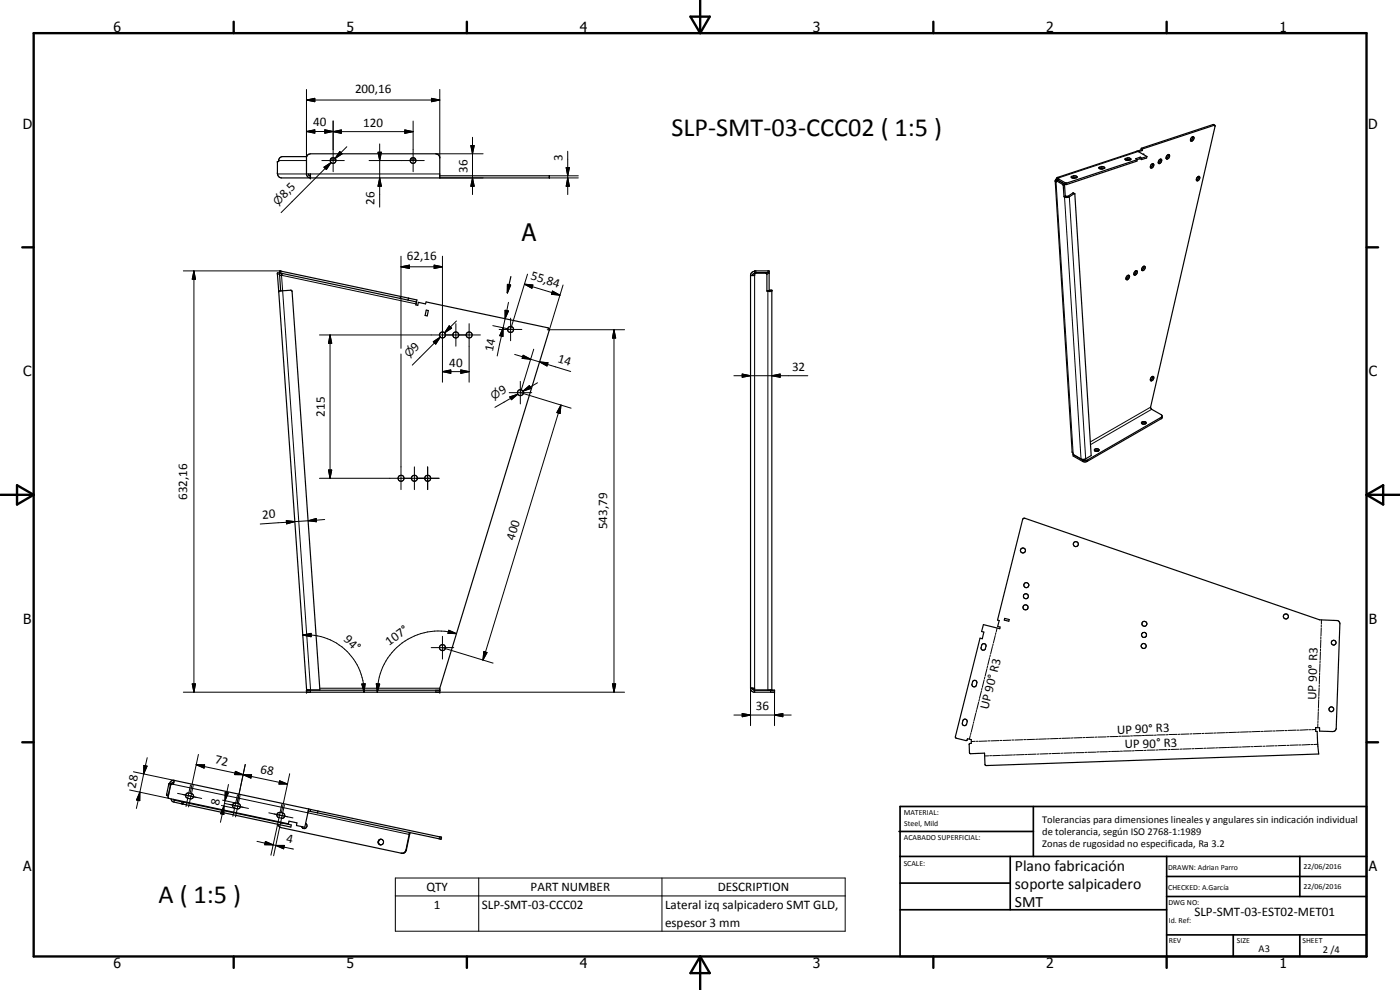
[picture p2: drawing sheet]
<svg xmlns="http://www.w3.org/2000/svg" width="420mm" height="297mm" viewBox="0 0 420 297" stroke-linecap="round" stroke-linejoin="round" font-family="sans-serif">
<g fill="none" stroke="#000" stroke-width=".35">
<path d="M364.6 37.6l-21.8 7.1M364.6 37.6l-.5-.3-21.6 7.2M364.6 37.6v.3l-19.3 84.3 .3 .6 3 1.7 .2 .8-22.7 13.2-1.2-.1-2.8-1.6v-.4M83.3 52.2h.1M83.3 52.2l.5 .9 .7 .3h80.4v-.7h-32.9M92 52.2h1.2v1.2l-.8-.3-.4-.6v-5.4l.4-.7 .8-.3h37.6a1.27 1.27 0 0 1 1.2 1v6.3M92 47l-7.7 .1a1.14 1.14 0 0 0-.7 1.4h-.3v3.7M92.6 52.2l.2 .5h.4M99.2 47.8h1.5M123.2 47.8h1.5M123.2 47.8a.85 .85 0 0 0 .8 1.2 .85 .85 0 0 0 .7-1.2M123.2 47.8l.3-.4 .5-.1 .7 .5"/>
<path d="M316.7 54.2l.2 .5 .1-.4M316.7 54.3l5.1 81.4 .3 .7M316.9 53.8l.4 .2M316.9 53.8l-.2 .4M317 54.3l2.1 1.3 .2 3.4M317.3 53.3h.5l-.3 .2M317.3 54l-.1 .1M317.3 53.3l-.4 .5M317.4 54h.1M317.4 53.8l-.1 .2M317.5 53.5v.6M317.5 54.1l1.9 1.1 .3 3.6"/>
<path d="M317.5 54.1l-.5 .2M319.3 59a1.51 1.51 0 0 0 1.6 .1l1.5-1 .2 .1 4.9 78.5-1.8 1.1h-.9l-2.7-1.4M319.7 58.8l-.4 .2M321.6 53l.1-.1a1.07 1.07 0 0 1 1.5 .3v.1a1.29 1.29 0 0 1-1.7-.2zM321.7 53.3l.5-.1 .8 .1M322.5 58.1l-.5-.2-1.5 1-.8-.1M329.8 50.2a1.29 1.29 0 0 1 1.7 .1 1.26 1.26 0 0 1-1.7 .1zM330 50.6l.5-.2 .8 .2M337.6 47.7a1.34 1.34 0 0 1 1.8 .1 1.07 1.07 0 0 1-1.8-.1zM337.8 48l.6-.2 .8 .2M341.3 47.9l-.1 .4-21.1 7.1h-.4l-2.2-1.3M341.3 47.9l-21.1 7h-.5l-2.2-1.4"/>
<path d="M342.1 47.6l.5 .3M342.1 47.6l-.8 .3M342.2 47.2l-1.4 .4 .5 .3M342.2 47.2l.5 .3M342.2 47.2l-.1 .4M342.4 45l.4 .2M342.4 45l-1.2 .4M342.5 44.5l.3 .2M342.5 44.5l-.1 .5M342.7 47.5l-.1 .4M342.8 45.2l-1.1 .3M342.8 44.7v.5"/>
<path d="M343.1 46.3l.2-.1-.1 .2M344.2 46.9l-.1 .5-1.5 .5M344.2 46.9l-1.5 .6M344.2 46.9l-3-1.5-23.9 7.9M345.5 49.4a.41 .41 0 0 1 .6-.3 .41 .41 0 0 1 .1 .6l-.6 .7a.56 .56 0 0 1-.4-.5 .56 .56 0 0 1 .3-.5zM345.9 49.1l-.2 .9-.4 .2M348.3 47.8l-.2 .6-.5 .5M348.3 47.8a.98 .98 0 0 0-.7 1.1M348.3 47.8h.1a.76 .76 0 0 1 .1 .8 .76 .76 0 0 1-.8 .4l-.1-.1M350.2 46.7a.44 .44 0 0 1 .6-.3 .44 .44 0 0 1 .2 .6l-.3 .5-.6 .2-.1-.5zM350.6 46.4l-.1 .7-.5 .4M358 41l-.7 .7v.5"/>
<path d="M358 41a.66 .66 0 0 1 .2 .9 .66 .66 0 0 1-.9 .3M358 41l-.2 .7-.5 .5M359.4 53a.45 .45 0 0 1 .7 .1 .45 .45 0 0 1-.2 .7 .47 .47 0 0 1-.4 .5 .47 .47 0 0 1-.5-.4zM359.7 52.9l-.1 .7-.5 .5M343.3 79.9l-.1 .7-.6 .4M343.3 79.9l-.5 .4-.2 .7M343.3 79.9h.3a.77 .77 0 0 1-.1 .9 .77 .77 0 0 1-.9 .2M83.6 87.3l3.7-.2 .4 .4 8.3 119.5-3.9 .1M83.6 87.3l8.4 119.8M83.9 81.8l.2-.5 36.1 7.6M83.9 81.8v.1M83.9 81.8l.3 5.5"/>
<path d="M83.9 81.8l-.6 .1 .3 5.4M83.9 81.9l36.2 7.6M84.6 82l-.1 .6-.6 .1M120.1 89.5l4.9 1.1M120.2 88.9l4.9 1.1-.1 .6M120.2 88.9l-.1 .6M122.6 89.5l-.1 .5M125 90.6l-.2 .9 .6 .1 .1-.9 2.2 .5 .2-.6 36.5 7.7 .5 .7-32.9 107.5v1.2h-40v-.6M127.9 93l.7 .2-.4 1.6-.6-.1zM152.3 85.3l.9 .2-.9 2.4zM153.3 83l-1 4.9M225.2 82.6l1.3 .1"/>
<path d="M225.2 82.6h.1M225.2 82.6v123.9M225.4 82.6l1.1 .1M225.8 82.6l.3-.5 .4-.1 .1-.7h4.2v6M226.5 81.4l-1 .5-.3 .7M226.5 82v.7M226.6 81.9h4.2M226.6 81.9l-.1 .2M226.7 81.9h-.2M229.8 81.8l.3 .3M229.9 81.9l-3.3 .1M230.1 82l.1 5.3h1.4"/>
<path d="M230.2 87.3l1.4-.2v119.9l-.7 .1M338.6 82.6l-.6 .6-.1 .5M338.6 82.6h.3a.82 .82 0 0 1-.1 .9 .82 .82 0 0 1-.8 .3l-.1-.1M338.6 82.6l-.1 .7-.6 .4M340.7 81.4l.4-.2a.78 .78 0 0 1 .1 .9 .78 .78 0 0 1-.9 .4v-.7zM340.9 81.2l-.1 .7-.5 .5M345.6 113.1l.5-.2a.76 .76 0 0 1 0 .9 .76 .76 0 0 1-.8 .4v-.7zM345.9 112.9l-.2 .9-.4 .3M322.1 136.4h.1M328.5 135.3l.5 .1 .7-.1M328.5 135.3a.7 .7 0 0 1 .4-.7 .7 .7 0 0 1 .7 .1l.2 .3-.1 .3M328.5 135.3l.5-.3 .7 .3"/>
<path d="M342.6 126.7a.78 .78 0 0 1 1.3 .3 .78 .78 0 0 1-1.3-.3zM342.7 127.1l.4-.2 .8 .2M348.8 124.9l-22.5 13.1h-1.4l-2.8-1.6M307.1 155.6l.4-.1 88.5 30.5 5.4 .2 .4 .2 .3 .8-1.1 31.5-.4 .6-.6 .2-4-.1v-1l-1.2-.1 .1 1.2h.4l.5 6.7-99.9 3.5-.3-.3-.1-3.4-4.5 .1-.1-2.8 .6-.2v-1.2l-1.1-.2-.2 .4-.3 .1-2.9-.7-.3-.4 7.4-29.6 .7 .1 .5-1.9-.7-.2 .5-2.1 4.9 1.2 .1-.5-.7-.1 .5-1.8-.5-.1zM294.8 193.3a.68 .68 0 0 1 .7-.1 .68 .68 0 0 1 .4 .6l-.2 1a.67 .67 0 0 1-.9 .3 .67 .67 0 0 1-.3-.8zM301.5 185.5l1.4 .4-.1 .5-1.4-.3zM92 207.1h40M93.2 207v.1M225.2 206.5h1.3v1.2M225.2 206.5l.3 .8 .7 .4h6.2v-.6h-6.1l-.5-.6M225.2 206.4l.2 .1M225.5 206.5h.2"/>
<path d="M289.2 215.9a.67 .67 0 0 1 .7 0 .67 .67 0 0 1 .4 .7l-.2 .6a.65 .65 0 0 1-.8 .5 .65 .65 0 0 1-.5-.8zM292 204.3a.66 .66 0 0 1 .8-.1 .66 .66 0 0 1 .3 .7l-.1 .7a.7 .7 0 0 1-.7 .5 .7 .7 0 0 1-.6-.7zM51.2 235.5l-.8 3.6 .3 .5 35.9 7.6 .1-.8 2.4 .5-.1 .8 2.5 .5 1.2-5.5M51.3 235.5l-.7 3M51.3 235.5l.1-.3-.6-.1-.2 .2-.6 3.1v.3l.5 .1M51.3 235.2l-.1 .3M51.3 235.2h.1M51.3 239.7l.5 .8 3.1 .8M52 239.8l2.9 .9 32.5 6.8-.1 .7-32.4-6.9M52.1 234.7l-.5 .2-.1 .3M52.3 234.1l-.8 .1-.6 .9M52.3 234.1l-.3 1.2-.7-.1"/>
<path d="M52.3 234.1l40.4 8.6M55.9 238.2l.2-.2a1.41 1.41 0 0 1 2 1.1l-.6 .5-1.2-.1a.83 .83 0 0 1-.4-1.3zM54.9 241.3h.1M70 241.2l.6-.3 .9 .2a.82 .82 0 0 1 .7 1 .82 .82 0 0 1-1 .6l-.8-.2a.79 .79 0 0 1-.4-1.3zM83.3 244l.6-.2 1 .1a.81 .81 0 0 1 .5 1 .81 .81 0 0 1-.9 .6l-.8-.2a.8 .8 0 0 1-.4-1.3zM83.5 247.3l.6 1 36.3 7.7M84.3 246.7l.4 .3M90.6 248l.4 .5M91.7 247a.84 .84 0 0 1 .1 1.4 .84 .84 0 0 1-1.3-.4M92.5 243.3l.6 .2M92.7 242.7l2.7 .6M93.1 243.5l2.2 .4"/>
<path d="M93.2 242.9l-.1 .6M95.4 243.3l-.1 .6M95.4 243.3l36.8 7.8 .3 .1-.1 .6-37.1-7.9M114.1 251.9l-.4 .4-.1 .4 .2 .6M114.2 251.8a.84 .84 0 0 1 .9 1 .84 .84 0 0 1-1.2 .6M114.5 251.8a.84 .84 0 0 0-1 .7 .84 .84 0 0 0 .7 1M122.8 249.7l-1 5.4-.6 .8-.8 .1M123 249.8l-1 5.3-.5 .7-.4 .2h-.7"/>
<circle cx="100" cy="48.2" r=".85"/>
<circle cx="153.2" cy="98.8" r=".91"/>
<circle cx="132.8" cy="100.5" r=".91"/>
<circle cx="136.8" cy="100.5" r=".9"/>
<circle cx="140.8" cy="100.5" r=".91"/>
<circle cx="156.2" cy="117.8" r=".9"/>
<circle cx="120.4" cy="143.5" r=".91"/>
<circle cx="124.4" cy="143.5" r=".89"/>
<circle cx="128.3" cy="143.5" r=".89"/>
<circle cx="307" cy="165.2" r=".75"/>
<circle cx="307.9" cy="178.9" r=".76"/>
<circle cx="308" cy="175.6" r=".75"/>
<circle cx="322.9" cy="163.2" r=".75"/>
<circle cx="132.8" cy="194.3" r=".9"/>
<circle cx="307.8" cy="182.2" r=".75"/>
<circle cx="343.2" cy="193.8" r=".76"/>
<circle cx="343.3" cy="190.5" r=".76"/>
<circle cx="343.4" cy="187.2" r=".74"/>
<circle cx="385.9" cy="185" r=".76"/>
<circle cx="400.2" cy="192.8" r=".71"/>
<circle cx="399.5" cy="212.8" r=".72"/>
</g>
<g fill="none" stroke="#000" stroke-width=".3">
<path d="M92 30l2.5-.5v1zM92 39.5l2.5-.6v1.1zM92 39.5h32M92 30h40M92 26.8v20.6M97.5 38.9l2.5 .6-2.5 .5zM100 39.5l2.4-.5v1zM100 36.3v15.2M121.5 39l2.5 .5-2.5 .5zM124 36.3v15.2M129.5 29.5l2.5 .5-2.5 .5zM132 26.8v20.6"/>
<path d="M364 37.4l.4 .2M83.3 52.2h8.7M83.6 48.2h8.4M93.2 52.2h38.8M96.6 48.2h6.7M97.2 50.2l2.1-1.4-1.4 2.1zM99.3 48.8l-1.7 1.7M99.3 48.8l-14.9 15M102 45.5l.7 .6-2.1 1.4zM104.1 44l-3.5 3.5M110.8 48.2h16.5M113.4 45.7h1.1l-.6 2.5z"/>
<path d="M113.9 53.4l.6 2.5h-1.1zM113.9 43.2v18.9M130.8 46.1h14.2M132 53.4h13M141.3 43.7h1l-.5 2.4zM141.8 53.4l.5 2.5h-1zM141.8 41.2v17.2M169.9 50.3h1l-.5 2.4zM170.4 53.4l.5 2.5h-1zM170.4 45.4v13M173.6 52.7h-8.8v.7h8.8M316.9 54.7l5.2 81.3"/>
<path d="M317.4 54l-.1 .1M317.6 53.6l-.1 .5-.4 .2M319.2 55.1l-.4 .2M319.5 55.5l-.4 .2M319.7 54.9l-.1 .4M319.9 58.8l-.4 .3 4.9 78.6M320.2 54.9l-.1 .5M320.6 58.8l.3 .3 4.9 78.6M321.7 52.9l-.1 .4M322 57.9l.4 .2M322.1 52.7v.5M330 50.2l-.1 .3"/>
<path d="M330.4 50v.5M337.8 47.5v.4M338.3 47.4l-.1 .5M341.6 45.5l-23.8 7.8M120.3 76.9v27.6M130.3 79.5l2.5 .6-2.5 .5zM132.8 76.9v37.8M55 81.3h29M58.2 81.3l.5 2.5h-1zM58.2 81.3v126.4M83.9 82.3h-.6M84.4 81.4l-.1 .6"/>
<path d="M120.3 80.1l2.6-.6v1.1zM120.3 80.1h12.5M124.9 91.2l-40.4-8.6 8.7 124.4M134.8 97.7l.7 .8-2.1 1.4zM136.8 97.1v6.8M137 96.3l-3.6 3.6M140.8 97.1v17.6M147.9 97.7l4.9 1M149.8 98.8h6.8M151 98.4l-.1 2.5-.9-.2zM151 98.4l-1.8 8.4M151.6 93.1l1 .2-1 2.3z"/>
<path d="M151.6 95.6l-.6 2.8M152.6 90.7l-1 4.9M153.2 95.5v6.7M157.4 85.3l2.5 .2-.3 1zM157.4 85.3l10.7 3.3M158.3 82.3l-5 16.3M164.2 98.9h23.2M165.8 87.3l2.3 1.3-2.6-.3zM169 85.5l-4.2 13.6M184.3 98.9l.5 2.5h-1zM184.3 98.9v108.8M226.5 82v.3"/>
<path d="M226.5 82.7v123.8M226.9 81.3v.6M229.8 81.8v.1M230.5 81.3v.5M230.5 87.3v119.8M231 87.1h.6M231 87.2h.6M95.9 100.5h48.3M99 100.5l.6 2.5h-1zM99 100.5v43M120.3 106.2v40.7M130 102.5l2.2-1.4-1.4 2.2z"/>
<path d="M132.2 101.1l-8.5 8.5M132.8 111.5l2.5-.5v1zM132.8 111.5h8M138.3 111l2.5 .5-2.5 .5zM152.8 117.8h6.8M153 119.1l2.4-.8-1.9 1.6zM154.5 106.3l4.7 1.5M155.4 118.3l-2.2 1.2M155.4 118.3l-6.9 3.9M156.2 114.4v6.8M156.5 117.9l14.9 4.6M156.6 116.5l-.3 1"/>
<path d="M157 117.3l1.9-1.6 .5 .8zM157 106.6l2.2 1.2-2.5-.3zM159.2 107.8l2.7 .8M160.2 104.8l-3.6 11.6M161.3 114.9l-4.3 2.4M161.9 108.6l2.6 .2-.3 1zM161.9 108.6l9.4 2.9M220.2 112.7h22.2M222.7 112.2l2.5 .5-2.5 .5zM231.6 112.7l2.5-.5v1zM168.3 121.5l-.2 2.6-1-.3zM168.3 121.5l-23.4 76.5"/>
<path d="M324.9 138v.4M326.3 138v.4M345.3 122.2l-18.1 10.4M345.6 122.8l-18.3 10.6M348.5 125.2v.4M85.9 156.2l2.6 .3-2.5 .7zM88.5 156.5l-10.4 .7M92.5 156.3l2.4-.7 .1 .9zM92.5 156.3l-4 .2M95.9 143.5h35.9M97.4 155.9l-4.9 .4M98.6 141h1l-.6 2.5z"/>
<path d="M124.4 140.1v6.8M128.3 140.1v6.8M90.8 190.5l2.6-.5v1.1zM90.8 190.5a17.1 17.1 0 0 1 18.5 17.2M129.4 194.3h6.8M132.8 190.9v6.8M133.1 194.4l14.9 4.6M134.7 189.1l2.3 1-2.6-.1zM137 190.1a18.4 18.4 0 0 0-23.8 17.6M145.2 195.5l1 .3-1.3 2.2zM296.4 199.8l-.2 .6M297 197.3l-.6 2.3"/>
<path d="M297.2 196.5l-.1 .5M297.8 194l-.5 2.2M298.1 193.2l-.2 .5M298.7 190.7l-.6 2.2M298.9 189.8l-.2 .6M299.2 188.4l-.2 1.1M396.1 199.2v2.3M396.2 198.3l-.1 .6M396.3 195.6l-.1 2.4M396.3 194.7v.6M396.4 192l-.1 2.4M396.4 191.1v.6"/>
<path d="M396.5 188.4l-.1 2.4M396.5 187.5v.6M396.6 186v1.2M57.7 205.2h1l-.5 2.5zM93.2 207.1v.6h-38.2M96 206.5h36M108.6 205.2l1-.1-.3 2.6zM112.9 205.1l1 .1-.7 2.5zM130.8 207.1v.6h56.6M183.8 205.2h1l-.5 2.5zM220.2 214.5h17.2M222.7 214.1l2.5 .4-2.5 .6z"/>
<path d="M225.2 206.4v11.3M231.3 207.1v.6M232.4 214.5l2.5-.4v1zM232.4 207.7v10M291.4 219.8l-.1 .6M292 217.3l-.5 2.3M292.3 216.5l-.2 .5M292.9 214l-.6 2.2M293.1 213.1l-.2 .6M293.7 210.7l-.6 2.2M293.9 209.8l-.1 .6M294.5 207.3l-.5 2.2"/>
<path d="M294.7 206.5l-.1 .6M295.3 204l-.5 2.2M295.6 203.2l-.2 .5M296.2 200.7l-.6 2.2M364 220h-2.4M364.9 219.9l-.6 .1M367.5 219.8l-2.3 .1M368.4 219.8h-.6M371.1 219.7l-2.4 .1M372 219.7h-.6M374.7 219.6l-2.4 .1M374.9 219.6h.7"/>
<path d="M378.2 219.5h-2.4M378.5 219.5h.6M381.8 219.3l-2.4 .1M382.1 219.3h.6M385.3 219.2l-2.3 .1M385.6 219.2h.6M388.9 219.1l-2.4 .1M389.2 219.1h.6M392.5 218.9l-2.4 .2M392.8 218.9h.5M394.9 218.9h-1.3M395.5 217.1v1.2"/>
<path d="M395.6 216.2l-.1 .6M395.6 213.5v2.4M395.7 212.6l-.1 .6M395.8 209.9l-.1 2.4M395.8 209v.7M395.9 206.4l-.1 2.3M395.9 205.5v.5M396 202.7l-.1 2.4M396.1 201.8l-.1 .7M38.9 237l11.8 2.6M40 231.6l12.3 2.5M42 237.7l-.1 2.5-.9-.2z"/>
<path d="M42 237.7l-1.1 4.9M43.2 229.7l.9 .2-1 2.3zM44.2 227.3l-2.2 10.4M50 238.3l.6 .1M50.6 235.5h.6M51.5 235.2h.2M52 235.3l70.9 15.1M53.3 238l3.2 .7M54.8 238.4l2.5 .5M56.5 238.7l2.5 .6M56.5 238.7l-.7 3.3M57.2 235.5l-.7 3.2"/>
<path d="M57.3 238.9l3.2 .7M57.3 238.9l-.7 3.2M58 235.7l-.7 3.2M58.9 229.4l2.5 .1-.2 1zM58.9 229.4l14.1 3.1M59.6 226.4l-2.5 11.6M67.6 237.7l.9 .2-1 2.4zM68.6 235.4l-1.1 4.9M70.6 231.4l2.4 1.1-2.6-.1zM70.6 231.4l-.2 1 5.1 .1-.2 1zM71.3 238.5l-.7 3.2M72 238.7l-1.3 6.4"/>
<path d="M73 232.5h2.5l-.2 1zM73 232.5l13.3 2.7M73.6 229.4l-2.4 11.6M83.9 234.3l2.4 .9h-2.6zM86.9 232.2l-2.5 11.6M291.2 220.7l-.3 1.1M292.7 222.4l-1.2 .1M293 222.4h.6M296.2 222.3l-2.3 .1M296.5 222.3h.6M296.7 226.8h-1.2M297 226.7h.6"/>
<path d="M299.8 222.2l-2.4 .1M300.1 222.2h.6M300.3 226.7h-2.4M300.6 226.6h.6M303.3 222.1l-2.3 .1M303.7 222h.5M303.9 226.5l-2.5 .1M304.7 226.5h-.5M306.9 222h-2.3M307.2 221.9h.6M307.4 226.4l-2.4 .1M308.3 226.4h-.6"/>
<path d="M310.5 221.8l-2.4 .1M311 226.3l-2.4 .1M311.4 221.8h-.6M311.9 226.2l-.6 .1M314.1 221.7l-2.4 .1M314.6 226.1l-2.4 .1M314.9 221.7h-.5M315.5 226.1h-.6M317.6 221.6l-2.4 .1M318.1 226l-2.3 .1M318.5 221.5l-.6 .1M319 226h-.6"/>
<path d="M321.2 221.4l-2.4 .1M321.7 225.9l-2.4 .1M322.1 221.4h-.6M322.6 225.8l-.6 .1M324.8 221.3l-2.4 .1M325.3 225.8h-2.4M325.7 221.3h-.6M326.2 225.7l-.6 .1M328.3 221.2l-2.3 .1M328.8 225.7h-2.3M329.2 221.1l-.6 .1M329.7 225.6h-.6"/>
<path d="M331.9 221.1h-2.4M332.4 225.6h-2.4M332.8 221l-.6 .1M333.3 225.5h-.6M335.4 221h-2.3M336 225.4l-2.4 .1M336.2 225.4h.7M336.3 220.9h-.6M339 220.9h-2.4M339.3 220.8h.6M339.5 225.3h-2.3M340.4 225.3h-.6"/>
<path d="M342.6 220.7l-2.4 .1M342.8 220.7h.7M343.1 225.2h-2.4M344 225.1l-.6 .1M346.1 220.6h-2.4M346.7 225l-2.4 .1M347 220.6h-.6M347.6 225h-.6M349.7 220.5h-2.4M350.3 224.9l-2.4 .1M350.6 220.4l-.6 .1M351.1 224.9h-.5"/>
<path d="M353.3 220.3l-2.4 .1M353.8 224.8l-2.4 .1M354.1 220.3h-.5M354.7 224.7l-.6 .1M356.8 220.2l-2.4 .1M357.4 224.7h-2.4M357.7 220.2h-.5M358.3 224.6l-.6 .1M360.4 220.1l-2.4 .1M361 224.5l-2.4 .1M361.3 220l-.6 .1M361.9 224.5h-.6"/>
<path d="M364.5 224.4l-2.3 .1M365.4 224.4h-.6M368.1 224.3l-2.4 .1M369 224.2l-.6 .1M371.7 224.2h-2.4M372 224.2h.6M375.2 224l-2.3 .1M375.5 224h.6M378.8 223.9l-2.4 .1M379.1 223.9h.6M382.4 223.8l-2.4 .1M382.7 223.8h.6"/>
<path d="M385.9 223.6l-2.3 .1M386.2 223.6h.6M389.5 223.5l-2.4 .1M389.8 223.5h.6M393.1 223.4l-2.4 .1M393.4 223.4h.6M395.5 223.3l-1.2 .1M52.4 240.1l-.2 .6M54.6 240.6l-.1 .6M55.1 240.7l-.2 .6M66.5 241.7l3.8 .8M66.8 240.1l3.8 .8"/>
<path d="M67.2 241.8v2.6l-1-.3zM67.2 241.8l-1 4.9M67.3 241l3.3 .7M67.5 240.3l-.3 1.5M68.9 241.3l5.7 1.3M70.6 241.7l2.5 .5M70.6 241.7l-.7 3.2M77.1 252.4l4.9 1.1M79.7 252.5l2.3 1-2.6-.1zM80.7 243.9l5.6 1.2M82 253.5l.8 .2M82.2 244.2l2.5 .5"/>
<path d="M82.8 253.7h2.5l-.2 1zM82.8 253.7l5.3 1.1M84.6 241.3l-3.3 15.3M84.7 244.7l3.2 .7M84.7 244.7l-2.6 12.1M85.4 241.5l-.7 3.2M121.8 255.1h.2M131.9 251.1l-.1 .6M118.6 263.4h135v16h-135zM118.6 268.8h135M143.7 263.4v16M198.7 263.4v16"/>
</g>
<g fill="#000">
<circle cx="93.2" cy="52.7" r=".18"/>
<circle cx="93.2" cy="53.4" r=".18"/>
<circle cx="83.3" cy="81.9" r=".18"/>
<circle cx="83.6" cy="87.3" r=".18"/>
<circle cx="84.6" cy="82" r=".18"/>
<circle cx="231" cy="87.1" r=".18"/>
<circle cx="231" cy="87.2" r=".18"/>
<circle cx="231.6" cy="87.1" r=".18"/>
<circle cx="92" cy="207.7" r=".18"/>
<circle cx="92" cy="207.1" r=".18"/>
<circle cx="132" cy="207.1" r=".18"/>
<circle cx="132" cy="207.7" r=".18"/>
<circle cx="225.8" cy="206.5" r=".18"/>
<circle cx="231.6" cy="207" r=".18"/>
<circle cx="232.4" cy="207.7" r=".18"/>
<circle cx="232.4" cy="207.1" r=".18"/>
<circle cx="92.7" cy="242.7" r=".18"/>
<circle cx="132.5" cy="251.2" r=".18"/>
</g>
<g fill="none" stroke="#000" stroke-width=".71">
<path d="M10.1 9.9h400v277.1h-400zM70.1 6.5v3.4M140.1 6.5v3.4M207.2 5h5.8l-2.9 4.9zM210.1 0v9.9M280.1 6.5v3.4M350.1 6.5v3.4M6.7 74.2h3.4M410.1 74.2h3.5M.1 148.5h10M5.1 145.6l5 2.9-5 2.9zM410.1 148.5h10"/>
<path d="M410.1 148.5l5-2.9v5.8zM6.7 222.7h3.4M410.1 222.7h3.5M70.1 287v3.4M140.1 287v3.4M210.1 287v10M210.1 287l2.9 5h-5.8zM280.1 287v3.4M350.1 287v3.4"/>
</g>
<g fill="none" stroke="#000" stroke-width=".51">
<path d="M269.8 249.5h40.3M270.1 242h140v45h-140zM270.1 257h140M303.2 257v16M310.1 242v15M350.1 257v30M390.1 257v12M270.1 265h33.1M270.1 273h80M350.1 269h60M350.1 263h60M350.1 280.5h60"/>
<path d="M370.1 280.5v6.5M390.1 280.5v6.5"/>
</g>
<g fill="#000">
<path d="M92 30l2.5-.5v1zM92 39.5l2.5-.6v1.1zM97.5 38.9l2.5 .6-2.5 .5zM100 39.5l2.4-.5v1zM129.5 29.5l2.5 .5-2.5 .5zM97.2 50.2l2.1-1.4-1.4 2.1zM102 45.5l.7 .6-2.1 1.4zM113.4 45.7h1.1l-.6 2.5zM113.9 53.4l.6 2.5h-1.1zM121.5 39l2.5 .5-2.5 .5zM141.3 43.7h1l-.5 2.4zM141.8 53.4l.5 2.5h-1z"/>
<path d="M169.9 50.3h1l-.5 2.4zM170.4 53.4l.5 2.5h-1zM120.3 80.1l2.6-.6v1.1zM58.2 81.3l.5 2.5h-1zM130.3 79.5l2.5 .6-2.5 .5zM134.8 97.7l.7 .8-2.1 1.4zM151.6 93.1l1 .2-1 2.3zM152.3 85.3l.9 .2-.9 2.4zM157.4 85.3l2.5 .2-.3 1zM165.8 87.3l2.3 1.3-2.6-.3zM99 100.5l.6 2.5h-1zM130 102.5l2.2-1.4-1.4 2.2z"/>
<path d="M132.8 111.5l2.5-.5v1zM138.3 111l2.5 .5-2.5 .5zM151 98.4l-.1 2.5-.9-.2zM153 119.1l2.4-.8-1.9 1.6zM157 106.6l2.2 1.2-2.5-.3zM157 117.3l1.9-1.6 .5 .8zM161.9 108.6l2.6 .2-.3 1zM184.3 98.9l.5 2.5h-1zM222.7 112.2l2.5 .5-2.5 .5zM231.6 112.7l2.5-.5v1zM168.3 121.5l-.2 2.6-1-.3zM85.9 156.2l2.6 .3-2.5 .7z"/>
<path d="M92.5 156.3l2.4-.7 .1 .9zM98.6 141h1l-.6 2.5zM90.8 190.5l2.6-.5v1.1zM134.7 189.1l2.3 1-2.6-.1zM145.2 195.5l1 .3-1.3 2.2zM57.7 205.2h1l-.5 2.5zM108.6 205.2l1-.1-.3 2.6zM112.9 205.1l1 .1-.7 2.5zM183.8 205.2h1l-.5 2.5zM222.7 214.1l2.5 .4-2.5 .6zM232.4 214.5l2.5-.4v1zM43.2 229.7l.9 .2-1 2.3z"/>
<path d="M58.9 229.4l2.5 .1-.2 1zM67.6 237.7l.9 .2-1 2.4zM70.6 231.4l2.4 1.1-2.6-.1zM73 232.5h2.5l-.2 1zM83.9 234.3l2.4 .9h-2.6zM42 237.7l-.1 2.5-.9-.2zM67.2 241.8v2.6l-1-.3zM79.7 252.5l2.3 1-2.6-.1zM82.8 253.7h2.5l-.2 1z"/>
</g>
<g font-size="7.9">
<text x="201.5" y="40.7">SLP-SMT-03-CCC02 ( 1:5 )</text>
<text x="47.6" y="270.8">A ( 1:5 )</text>
</g>
<text font-size="7.2" x="156.6" y="72.4">A</text>
<g font-size="4.7">
<text x="304.6" y="261.2">Plano fabricación</text>
<text x="304.6" y="266.6">soporte salpicadero</text>
<text x="304.6" y="272">SMT</text>
</g>
<g font-size="4.2">
<text x="34" y="9.6">6</text>
<text x="104" y="9.6">5</text>
<text x="174" y="9.6">4</text>
<text x="244" y="9.6">3</text>
<text x="314" y="9.6">2</text>
<text x="384" y="9.6">1</text>
<text x="6.8" y="38.7">D</text>
<text x="410.6" y="38.7">D</text>
<text x="7" y="112.9">C</text>
<text x="410.8" y="112.9">C</text>
<text x="7" y="187.1">B</text>
<text x="410.8" y="187.1">B</text>
<text x="7" y="261.4">A</text>
<text x="410.8" y="261.4">A</text>
<text x="34" y="290.4">6</text>
<text x="104" y="290.4">5</text>
<text x="174" y="290.4">4</text>
<text x="244" y="290.4">3</text>
<text x="314" y="290.4">2</text>
<text x="384" y="290.4">1</text>
</g>
<g font-size="3.9">
<text x="106.5" y="28">200,16</text>
<text x="94" y="37.9">40</text>
<text x="109" y="38">120</text>
<text x="140.3" y="51.8" transform="rotate(-90 140.3 51.8)">36</text>
<text x="168.9" y="48.2" transform="rotate(-90 168.9 48.2)">3</text>
<text x="85.4" y="59.8" transform="rotate(-45 85.4 59.8)">8,5</text>
<text x="112.4" y="61.4" transform="rotate(-90 112.4 61.4)">26</text>
<text x="122.1" y="78">62,16</text>
<text x="159.1" y="83.7" transform="rotate(17 159.1 83.7)">55,84</text>
<text x="124.7" y="105.6" transform="rotate(-45 124.7 105.6)">9</text>
<text x="147.9" y="105.7" transform="rotate(-78 147.9 105.7)">14</text>
<text x="134.8" y="110">40</text>
<text x="167.2" y="108.6" transform="rotate(17 167.2 108.6)">14</text>
<text x="237.7" y="111.2">32</text>
<text x="150.6" y="118.6" transform="rotate(-30 150.6 118.6)">9</text>
<text x="97.5" y="125" transform="rotate(-90 97.5 125)">215</text>
<text x="56.1" y="150" transform="rotate(-90 56.1 150)">632,16</text>
<text x="78.8" y="155.6" transform="rotate(-4 78.8 155.6)">20</text>
<text x="182.2" y="158.8" transform="rotate(-90 182.2 158.8)">543,79</text>
<text x="154.3" y="162.2" transform="rotate(-73 154.3 162.2)">400</text>
<text x="102.9" y="192.2" transform="rotate(43 102.9 192.2)">94°</text>
<text x="116.8" y="193.8" transform="rotate(-36 116.8 193.8)">107°</text>
<text x="226.9" y="213">36</text>
<text x="296.6" y="213.1" transform="rotate(-76 296.6 213.1)">UP 90° R3</text>
<text x="395" y="210.1" transform="rotate(-88 395 210.1)">UP 90° R3</text>
<text x="335.3" y="220.2" transform="rotate(-2 335.3 220.2)">UP 90° R3</text>
<text x="337.6" y="224.6" transform="rotate(-2 337.6 224.6)">UP 90° R3</text>
<text x="64.3" y="229" transform="rotate(12 64.3 229)">72</text>
<text x="78" y="231.9" transform="rotate(12 78 231.9)">68</text>
<text x="40.6" y="236.6" transform="rotate(-78 40.6 236.6)">28</text>
<text x="65.6" y="241.7" transform="rotate(-78 65.6 241.7)">8</text>
<text x="85.8" y="252.7" transform="rotate(12 85.8 252.7)">4</text>
<text x="128" y="267.4">QTY</text>
<text x="159.2" y="267.4">PART NUMBER</text>
<text x="215.4" y="267.4">DESCRIPTION</text>
<text x="130.2" y="272.7">1</text>
<text x="144.6" y="272.7">SLP-SMT-03-CCC02</text>
<text x="199.6" y="272.8">Lateral izq salpicadero SMT GLD,</text>
<text x="358.5" y="275">SLP-SMT-03-EST02-MET01</text>
<text x="199.6" y="278.1">espesor 3 mm</text>
</g>
<g font-size="3.3">
<text x="83.4" y="61.8" transform="rotate(-45 83.4 61.8)">⌀</text>
<text x="122.8" y="107.5" transform="rotate(-45 122.8 107.5)">⌀</text>
<text x="148.2" y="120" transform="rotate(-30 148.2 120)">⌀</text>
</g>
<g font-size="3.1">
<text x="312.7" y="246.8">Tolerancias para dimensiones lineales y angulares sin indicación individual</text>
<text x="312.7" y="250.4">de tolerancia, según ISO 2768-1:1989</text>
<text x="312.7" y="254">Zonas de rugosidad no especificada, Ra 3.2</text>
<text x="377.7" y="285.6">A3</text>
<text x="397" y="285.9">2 /4</text>
</g>
<g font-size="2.4">
<text x="271.2" y="244.4">MATERIAL:</text>
<text x="271.3" y="252">ACABADO SUPERFICIAL:</text>
<text x="271.4" y="247.9">Steel, Mild</text>
<text x="271.2" y="259.7">SCALE:</text>
<text x="350.6" y="261">DRAWN: Adrian Parro</text>
<text x="391.2" y="260.6">22/06/2016</text>
<text x="350.6" y="267.1">CHECKED: A.García</text>
<text x="391.2" y="266.7">22/06/2016</text>
<text x="350.6" y="271.4">DWG NO:</text>
<text x="350.8" y="276.9">Id. Ref:</text>
<text x="350.8" y="282.8">REV</text>
<text x="371.2" y="282.9">SIZE</text>
<text x="390.9" y="282.9">SHEET</text>
</g>
</svg>
